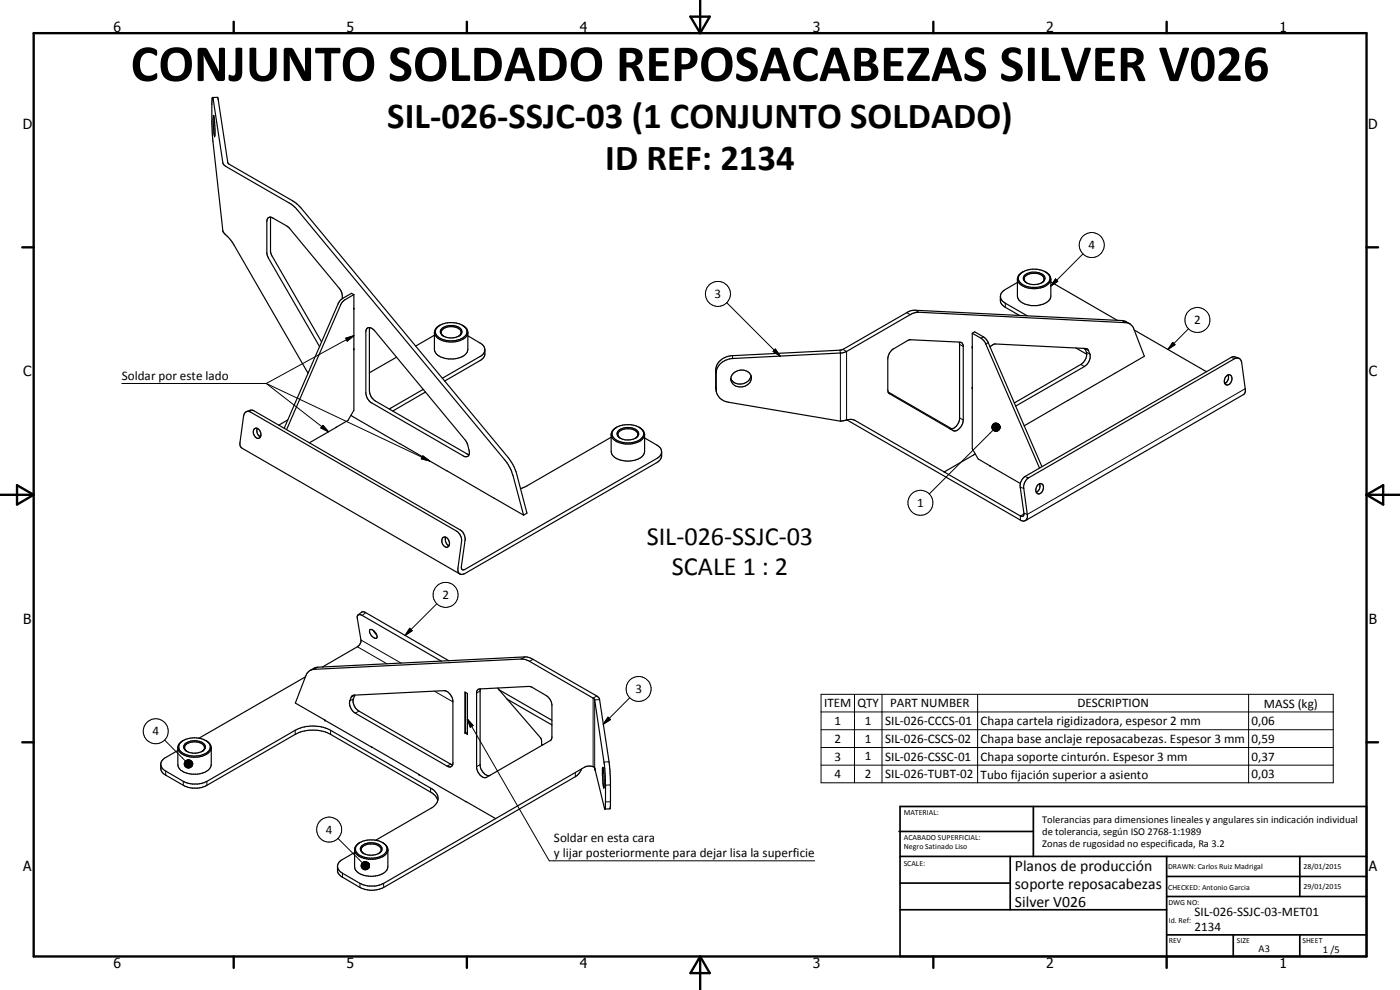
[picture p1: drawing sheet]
<svg xmlns="http://www.w3.org/2000/svg" width="420mm" height="297mm" viewBox="0 0 420 297" stroke-linecap="round" stroke-linejoin="round" font-family="sans-serif">
<g fill="none" stroke="#000" stroke-width=".35">
<path d="M63.7 29.3l-.1 1.7 .1 9 3.2 29.4 3.1 3.7 22.4 38.9M63.8 29.3h-.1M63.8 29.3l3.1 19.8 .3 .4 20.1 11.7 1.7 1.5 62.5 75.3a13.5 13.5 0 0 1 2.5 4.7l3.1 11.9M64.1 34.7l.4 4.2a2.14 2.14 0 0 1-.2 1.9l-.3-4.4zM64.1 34.6v.1M65.3 29.2h.1M65.3 29.2l-1.5 .1M65.3 29.2l3.2 19.8 19.4 11.3 2.1 1.7 62.6 75.3a14 14 0 0 1 2.4 4.7l3.1 12-1 .6M81.3 65.2l-.1 10.2 .2 .9 15.1 26.3M102.7 89.6l-.1-1.5-.5-1.3-15.3-18.4-4.9-3a1.09 1.09 0 0 0-1.3-.1 1.09 1.09 0 0 0-.5 1.1l.1 10.2 15.7 27.4M106.2 88.4v34.7l-1.8 3.1-3.6 2M106.2 88.4l-2.9 1.7-1 1.3-16.3 37.5"/>
<path d="M106.2 88.4l-.7-.4-2.9 1.7-1.1 1.2-16.2 37.6M110.1 98.6a1.54 1.54 0 0 1 2.3 .6l27.1 32.7 .7 1.2 .5 1.9a1.24 1.24 0 0 1-.1 1.6 1.24 1.24 0 0 1-1.5 .2l-27.5-15.9a3.8 3.8 0 0 1-1.8-2.7v-19zM110.9 98.3v19.2a3.7 3.7 0 0 0 1.7 2.8l28.1 16.1M130.4 99.7a3.7 3.7 0 0 0 3.7 2.8 6.3 6.3 0 0 0 6.1-1.9l.2-.9M130.4 99.7v5.1a3.5 3.5 0 0 0 3.2 2.7 6.4 6.4 0 0 0 6.3-1.5l.5-1.2v-5.1M131.1 98.3a6.6 6.6 0 0 1 8.8 .3 2.16 2.16 0 0 1-1.5 3 6.6 6.6 0 0 1-7.5-1.1l-.3-1zM131.9 97.7l-1 .8-.5 1.2M132.8 98.4a4.1 4.1 0 0 1 5.8 .8 1.86 1.86 0 0 1-2 2.1 4 4 0 0 1-4.4-1.4v-.8zM138.9 97.7l1.2 1 .3 1M291.8 100v34.7l1.8 3 3.5 2.1M291.8 100l.7-.4 2.8 1.6 1.1 1.3 16.3 37.5M291.8 100l2.9 1.6 1 1.3 16.3 37.6"/>
<path d="M300.2 88.9v1.3a2.62 2.62 0 0 0 1.5 2l4.3 2.5M305.3 84.8l-3.6 2.1a2.18 2.18 0 0 0-1.4 2 2.18 2.18 0 0 0 1.4 2.1l6.6 3.7M305.3 83.7v5.1a3.8 3.8 0 0 0 3.7 2.8 6.9 6.9 0 0 0 5.7-1.3l.4-.6 .3-.9v-5.1M307 81.6a2.22 2.22 0 0 0-1.7 2.2 2.22 2.22 0 0 0 1.8 2.1 7.1 7.1 0 0 0 7.8-1 2.16 2.16 0 0 0-1.2-3.3M307 81.6a2.06 2.06 0 0 0-1.4 1.9 2.06 2.06 0 0 0 1.4 2 6.7 6.7 0 0 0 7.9-1.1 2.03 2.03 0 0 0-1.2-2.8M307 81.6a7.3 7.3 0 0 1 6.7 0M307.6 82.5a4.4 4.4 0 0 1 5.9 .6 1.8 1.8 0 0 1-1.8 2.1 4.1 4.1 0 0 1-4.5-1.3v-.7zM308.1 84.9a1.34 1.34 0 0 1-.7-1.5 1.34 1.34 0 0 1 1.2-1.1 3.5 3.5 0 0 1 4.7 1.3l-.1 .6-.6 .7M315.4 84.6l20 11.5M339 97.2l-1.3-.8-.9-.2-62.6-3.1-1.7 .5-20 11.4-32.7 1.7a5 5 0 0 0-5 4.3l.2 6.4M340.4 99l21.7 12.5M119 107.2l-8.1 4.6"/>
<path d="M127 116.8l-10.1 5.9M127.7 117.6l-9.8 5.7M130.4 100.6l-5.7 3.2M132.5 100.3l.7 .6M132.5 100.3a1.73 1.73 0 0 1 1.9-2.2 3.3 3.3 0 0 1 4 1.5l-.2 .7-.6 .6M140.4 100.8l3.6 2.1a2.15 2.15 0 0 1 1.5 2 2.15 2.15 0 0 1-1.5 2.1l-11.3 6.5M145.5 104.9v1.3a2.47 2.47 0 0 1-1.5 2l-10.6 6.1M215 117.4v-5.9a5 5 0 0 1 4.9-3.9l33.1-1.8 1.1-.3 19.1-11.1 .8-.4 1.7-.3 62.1 3.1a2.52 2.52 0 0 1 2.5 1.9l3.1 8.2-22.9 13.3M220.2 111.8a3.1 3.1 0 0 1 5.3 1.7 3.2 3.2 0 0 1-3 2.6 3.2 3.2 0 0 1-3.2-2.3 2.47 2.47 0 0 1 .9-2zM225.4 112.7a3.3 3.3 0 0 1-2.8 2.5 3.3 3.3 0 0 1-3.3-1.6M266.5 117.6l19.2 11.1M267.7 105l5.4-3.1 15.5 .9 .5 1.1v22.1a3.4 3.4 0 0 1-2.6 3.3l-19.9-11.4-.2-.9v-9.3a4.2 4.2 0 0 1 1.3-2.7z"/>
<path d="M287.9 102.7l.1 23a3.2 3.2 0 0 1-2.8 3l-.2-.1M297.1 104.1l1-.7 .6-.2 27.6 1.5a3.4 3.4 0 0 1-.9 5.3l-20.6 11.8M322.9 104.4l3.3 1.9M325.2 104.5l.5 .3M325.6 104.6l.4 1.1a3.5 3.5 0 0 1-1.6 3.6l-20 11.6M367.4 114.6l.5 .3M368.1 112.8a1.01 1.01 0 0 1 1.4-.1 1.01 1.01 0 0 1 .2 1.3 1.21 1.21 0 0 1-.8 1.3 1.21 1.21 0 0 1-1.4-.4l.1-1.4zM368.5 112.5a2.03 2.03 0 0 1-.9 2.6M371.8 107.5l-1.6-.5-.7 .2-61.9 35.8a3.4 3.4 0 0 0-1.4 3.2l1.1 7.8v.5l-.5 .4h-.4l-49.8-28.7a6.3 6.3 0 0 0-4.1 .1l-33.9-5.6a4.1 4.1 0 0 1-3.6-3.3M371.8 107.5l-1.3 .1-61.8 35.8a3.4 3.4 0 0 0-1.5 3.2l1.1 7.7a1.37 1.37 0 0 1-.4 1.7 1.37 1.37 0 0 1-1.7 0l-52-30M371.8 107.5l.6 .5 .2 .8 1.1 8.2v.6l-.4 .7-65.5 37.9M73.9 123.5l-.5 .5-.3 .8-1.1 8.2 .1 .9 .5 .6 65.4 37.7"/>
<path d="M73.9 123.5l.8-.1 .5 .3 61.9 35.7a3.4 3.4 0 0 1 1.4 3.2l-1.1 8.1 .1 .9 .5 .6M74 123.5l1.3-.4 .9 .2 61.9 35.7a3.5 3.5 0 0 1 1.5 2.9l-1.1 8.1v.7l.4 .3 .6-.1 57.6-33.3a2.15 2.15 0 0 0 1.4-2 2.15 2.15 0 0 0-1.4-2.1l-3.6-2.1M76.3 128.7a1.4 1.4 0 0 1 1.5 .1 1.4 1.4 0 0 1 .5 1.4 1.01 1.01 0 0 1-.7 1.3 1.01 1.01 0 0 1-1.2-.7l-.4-.9zM77.2 128.5a2.05 2.05 0 0 0 1 2.6M78.3 130.7l-.4 .2M86.4 126l-2.7 1.6M100.8 128.2v.1M100.9 128.2l-8 4.6M105.3 124.6l.6 .4M105.8 125l51.3 29.6M183.4 131.2l-25.6 14.8-1.6 .6M183.4 130.3v5.1a3.3 3.3 0 0 0 3.2 2.7 5.9 5.9 0 0 0 6.7-2l.2-5.8"/>
<path d="M183.4 130.3a4.1 4.1 0 0 0 4.2 2.9h1.7a4.1 4.1 0 0 0 4.2-2.9M184.9 128.3l-1 .8-.5 1.2M185.6 129.2a4.5 4.5 0 0 1 5.9 .4 1.63 1.63 0 0 1-1.5 2.2 4 4 0 0 1-4.8-1.3v-.5zM186.2 131.5a1.37 1.37 0 0 1-.7-1.4 1.37 1.37 0 0 1 1.1-1.2 4.4 4.4 0 0 1 4.4 .6 1.23 1.23 0 0 1-.3 2M192 128.3a2.11 2.11 0 0 1 1.2 2.2 2.11 2.11 0 0 1-1.8 1.8 6.1 6.1 0 0 1-7.6-1.5 2.18 2.18 0 0 1 1.7-2.8 7.1 7.1 0 0 1 6.9 .7M192.6 128.8l.7 .9 .2 .6M198.6 135.6l-.3 2-1.2 1.2-57.6 33.3-.8 .2-.7-.1M292.2 136.5l-8.8 5.1M292.7 136.2l-.5 .3M297.1 139.8h.1M297.1 139.8l9.1 5.3M320.5 120.1l-13.1 7.7"/>
<path d="M311.4 145.6a1.04 1.04 0 0 1 1.4-.4 1.04 1.04 0 0 1 .3 1.5 1.36 1.36 0 0 1-1.9 1.3 1.82 1.82 0 0 1 .2-2.4zM312 145.2a2.12 2.12 0 0 1-1 2.5M132.9 161.3a1.22 1.22 0 0 1 1.8 1 1.12 1.12 0 0 1 .2 1.3 1.12 1.12 0 0 1-1.2 .5 2 2 0 0 1-.8-2.8zM133.8 161.2a2.18 2.18 0 0 0 .9 2.5M107.5 184.5l.5-.1 .7 .3 23.7 13.7M107.5 184.5l-.3 1 1.2 6.7-.5 1.3-.6 .6-10.6 6.1M107.5 184.5l1.2-.9 1.1 .2 24.9 14.4M110.9 189a1.82 1.82 0 0 1 2.2 1.5 .59 .59 0 0 1 .1 .7 .59 .59 0 0 1-.6 .3 2.41 2.41 0 0 1-1.7-2.5zM112.1 189.2l.9 1.2M91.7 203.1l-32 18.4M93 201.2l1.4-.8 .9-.2 62.2-3.1 1.6 .3 20 11.4 .7 .7 3 19.1 .4 4.5v9.1l-.2 .5h-1.5M97.5 216l14.1 8.2"/>
<path d="M97.5 216.1l-8.9-5.2 3.2-8.2a2.77 2.77 0 0 1 2.5-1.9l62.1-3.1 2.1 .5 19.8 11.5 3.1 20 .3 5.9-.2 7.1M105.6 208.8l.6-.2 27.1-1.4a3.4 3.4 0 0 1 2.6 3v19a1.04 1.04 0 0 1-.6 .9 1.04 1.04 0 0 1-1.1-.2l-27.6-15.9a3.6 3.6 0 0 1-1.6-3.7zM106.5 208.6l-.4 1.1a3.4 3.4 0 0 0 1.6 3.7l28.1 16.1M139.5 207.6l.8 .5v12.2l-.8-.4zM139.7 207.8v12l.6 .3M139.8 219.8l-.3 .1M143.3 207l.6-.3 14.9-.7 .9 .2 4.2 2.5a3.8 3.8 0 0 1 1.7 2.7v9.9l-.2 .7-19.6 11.3a2.83 2.83 0 0 1-2.8-2.9v-22.8zM144.2 206.7v23.4a3.1 3.1 0 0 0 2.7 2.6l.2-.1M149.3 206.4l13 15 .2 1v1.3M149.6 206.9l16 9.2M152.1 209.7l13.5 7.8M48.2 229.5l.4 .9 .7 .7 5.7 3.3a7.8 7.8 0 0 0 7.1 0l26.5-15.3a11.6 11.6 0 0 1 10.6 0l30 17.4a3.2 3.2 0 0 1 2.3 3 3.2 3.2 0 0 1-2.3 3.1l-16.4 9.5"/>
<path d="M53.4 225.2l-4.6 2.8a2.76 2.76 0 0 0-.5 2.8l.2 .6 .6 .8 5.9 3.4a7.5 7.5 0 0 0 7.1 0l26.5-15.3a11.6 11.6 0 0 1 10.6 0l30 17.4a4.1 4.1 0 0 1 2.2 2.5M54.3 222.7a2.03 2.03 0 0 0 .4 3.6 6.8 6.8 0 0 0 8.4-1.1l.3-.6M55 222.2l-.5 .3M55 222.2l-.8 .6M55 222.2a6.7 6.7 0 0 1 7.9 1 2.1 2.1 0 0 1-1.6 3 6.6 6.6 0 0 1-7.4-1.2l-.3-.9 .5-1.2M55.9 225.3l.3 .2M55.9 225.3a1.33 1.33 0 0 1-.4-1.4 1.33 1.33 0 0 1 1.1-1 3.9 3.9 0 0 1 4.7 1l-.1 1-.6 .6M55.9 225.3a1.44 1.44 0 0 1-.7-1.5 1.44 1.44 0 0 1 1.2-1.2 4 4 0 0 1 5.2 1.2l-.1 .8-.8 .8M55.9 225.3a4.8 4.8 0 0 0 4.8 .1M61.9 222.3l1 .8 .4 .8 .1 5.5a3.4 3.4 0 0 1-3.2 2.7 6.4 6.4 0 0 1-6.4-1.5l-.4-1.2v-5.1M111.6 224.2h.1M111.6 224.2l14.2 8.2"/>
<path d="M125.8 232.4l14.1 8.1M174.5 230.8l-.7 1.3-1.1 .9-57.6 33.3a7.9 7.9 0 0 1-7.1 0l-5.6-3.3-.7-.7-.4-.8a2.95 2.95 0 0 1 1.5-3.6l3.6-2.1M178.5 230.4l3 12.3M178.5 230.4v.6M178.5 230.4a2.47 2.47 0 0 0-3-.2l-26.8 15.4M178.6 230.9l-.1 .1M180.9 230.3l-.1 2.3 .4 3.8M180.9 230.3h.1M180.9 230.3l.4 3.1-.1 3M181.2 236.4h.1M107.1 253.5a6.5 6.5 0 0 1 8.8 .3 2.28 2.28 0 0 1-2 3.2 6 6 0 0 1-7.1-1.6v-1.3zM107.9 252.9a2.21 2.21 0 0 0-1.5 2.2 2.21 2.21 0 0 0 1.8 2 7.3 7.3 0 0 0 7.5-.7l.7-1.2"/>
<path d="M108.6 253.8a4.5 4.5 0 0 1 5.9 .4 1.83 1.83 0 0 1-1.9 2.3 4 4 0 0 1-4.4-1.4v-.5zM108.9 255.9a1.35 1.35 0 0 1-.4-1.4 1.35 1.35 0 0 1 1.1-1 3.9 3.9 0 0 1 4.7 1l.1 .8-.8 .8M114.8 252.8a2.71 2.71 0 0 1 1.6 2.1v5.1a3.3 3.3 0 0 1-3.2 2.7 6 6 0 0 1-6.7-2.1l-.1-5.7M139.9 240.5h.1M139.9 240.5l8.8 5.1M148.7 245.6l-33.6 19.4a7.9 7.9 0 0 1-7.1 0l-5.6-3.3-.6-.5-.5-1.1M181.5 242.7h.1"/>
</g>
<g fill="none" stroke="#000" stroke-width=".3">
<path d="M325 76.2l-9.6 9.6M218.1 90.8l16 16M272.1 93.8l1.1 .6M274.6 93.1l1.1 .6M301.7 91v1.2M316.8 83.7l.6 .7-2 1.4zM336.8 96.2l1 .6M356.7 98.6l-6.2 6.3M36.6 115.1h43.3M79.9 115.1l18.7 14.4M79.9 115.1l49 23.2M103.8 101.5l2.4-.8-2 1.7z"/>
<path d="M106.2 100.7l-26.3 14.4M214.8 116.1l.2 .8M214.8 111l.2 .9M219.8 106.7l.1 .9M232.7 104.7l1.4 2.1-2.1-1.3zM252.1 105.1l.1 21.3M253 104.8l1.1 .7v20.5M288 103.3l1.1 .6M295.1 101l-.7 .5M296.6 102.8l-.7 .5M324.4 109.3l1 .7M325.6 104.6l1.1 .6"/>
<path d="M326 105.7l1.1 .6M351.9 102.7l.7 .7-2.1 1.5zM369.5 107.2l1 .4M373.7 116.6l-65.4 37.7-1-.3M96.9 127.6l1.7 1.9-2.3-1.1zM126.9 136.8l2 1.5-2.5-.6zM288 125.4l1.1 .6M297.6 128.1l2.5 .1-2.5 .1zM297.6 128.3l2.5-.1-2.4 .4zM297.6 128.2h2.5M297.7 127.8l2.4 .4-2.5-.1zM297.7 128.6l2.4-.4-2.3 .6z"/>
<path d="M297.8 127.6l2.3 .6-2.4-.4zM297.8 128.8l2.3-.6-2.1 .8zM298 127.3l.2-.2 1.9 1.1zM298 127.3l2.1 .9-2.3-.6zM298 129l2.1-.8-1.9 1zM298 129.1l-19.1 19.1M298.2 127.1l.2-.1 1.7 1.2zM298.2 129.2l1.9-1-1.7 1.1zM298.4 127l.3-.1 1.4 1.3zM298.4 129.3l1.7-1.1-1.4 1.2zM298.7 126.9h.2l1.2 1.3zM298.7 129.4l1.4-1.2-1.2 1.2z"/>
<path d="M298.9 126.9l.3 .1 .9 1.2zM299.2 127l.9 1.2zM299.5 127.1l.6 1.1zM299.7 127.3l.4 .9zM299.9 127.4l.2 .8zM300 127.6l.1 .6zM300.1 128.2l-.9 1.2h-.3zM300.1 128.2l-.9 1.2zM300.1 128.2l-.6 1.1zM300.1 128.2l-.4 1zM300.1 128.2l-.2 .7zM300.1 128.2l-.1 .5z"/>
<path d="M300.1 128.2v.2zM306.2 146.2l1 .4M307.3 154.2l-1.1 .6v1.2M307.6 143l1.1 .4M107.3 194.1l8.9 5.1M108.3 192l12.1 7M109.8 183.8l-1.1 .9M123 188.5l.7 .7-2.1 1.5zM131.1 181.1l-9.5 9.6M157.5 197.1l-1.1 .6M160 197.8l-1.1 .6M88.6 219.1v1.2"/>
<path d="M95.3 200.2l-1 .6M99.2 219.1v1.2M106.1 209.7l-1.1 .6M106.5 208.6l-1.1 .6M107.7 213.4l-1.1 .6M130.4 207.4l5.5 3.2M140.3 215.8l1.7 1.9-.9 .5zM140.3 215.8l24.5 42.5h79.7M144.1 207.3l-1.1 .6M179.1 208.8l-1.1 .7v20.5M179.9 209.9l-1.4 .1v20.4M182.5 215.2l.7 .7-2.2 1.4z"/>
<path d="M189 209.3l-8 8M246.4 208.3h153.7v26.6h-153.7zM246.4 213.6h153.7M246.4 218.9h153.7M256.4 208.3v26.6M264.7 208.3v26.6M293.4 208.3v26.6M374.7 208.3v26.6M49.4 222l6.3 6.3M49.7 231.4v1.2M55 234.4v1.2M55.3 229.1l2.5 .1-2.5 .2z"/>
<path d="M55.3 229.4l2.5-.2-2.4 .4zM55.3 229.2h2.5M55.4 228.8l2.4 .4-2.5-.1zM55.4 229.6l2.4-.4-2.4 .7zM55.4 228.6l.3-.3 2.1 .9zM55.4 228.6l2.4 .6-2.4-.4zM55.4 229.9l2.4-.7-2.1 .8zM55.7 228.3l.1-.1 2 1zM55.7 230l2.1-.8-2 1.1zM55.8 228.2l.3-.2 1.7 1.2zM55.8 230.3l2-1.1-1.7 1.2zM56.1 228h.2l1.5 1.2z"/>
<path d="M56.1 230.4l1.7-1.2-1.5 1.2zM56.3 228h.3l1.2 1.2zM56.3 230.4l1.5-1.2-1.2 1.3zM56.6 228h.3l.9 1.2zM56.9 228l.9 1.2zM57.1 228.1l.7 1.1zM57.4 228.3l.4 .9zM57.6 228.5l.2 .7zM57.7 228.7l.1 .5zM57.8 229.2l-.9 1.2-.3 .1zM57.8 229.2l-.9 1.2zM57.8 229.2l-.7 1.1z"/>
<path d="M57.8 229.2l-.4 1zM57.8 229.2l-.2 .8zM57.8 229.2l-.1 .5zM57.8 229.2l-.1 .3zM62.1 234.4v1.2M129.2 236.5v1.2M135.2 229.3l-1 .6M144.1 229.4l-1.1 .6M162.5 223.3l.4 .2M172.7 231.8v1.2M178.5 230.4h.1M182.8 228.6h-1.5"/>
<path d="M183.2 235.5l-1.5 .1M246.4 224.3h153.7M246.4 229.6h153.7M101.4 251.5l7.3 7.4M108.4 259.6l2.5 .2-2.5 .1zM108.4 259.9l2.5-.1-2.5 .3zM108.4 259.8h2.5M108.4 259.3l2.5 .5-2.5-.2zM108.5 259.1l2.4 .7-2.5-.5zM108.7 258.9l.2-.2 2 1.1zM108.7 258.9l2.2 .9-2.4-.7zM108.9 258.7l.3-.1 1.7 1.2z"/>
<path d="M109.2 258.6l.2-.1 1.5 1.3zM109.4 258.5h.3l1.2 1.3zM109.7 258.5l.3 .1 .9 1.2zM110 258.6l.9 1.2zM110.2 258.7l.7 1.1zM110.4 258.8l.5 1zM110.6 259l.3 .8zM110.8 259.2l.1 .6zM110.9 259.8l-.9 1.1zM110.9 259.8l-.7 1.1zM110.9 259.8l-.5 .9zM110.9 259.8l-.3 .7z"/>
<path d="M110.9 259.8l-.1 .5zM110.9 259.8l-.1 .2zM183.2 240.5l-1.5 .1M102.8 262v1.2M108 265v1.3M108.4 260.1l2.5-.3-2.4 .6zM108.5 260.4l2.4-.6-2.2 .8zM108.7 260.6l2.2-.8-2 1zM108.9 260.8l2-1-1.7 1.1zM109.2 260.9l1.7-1.1-1.5 1.2zM109.4 261l1.5-1.2-1.2 1.2zM109.7 261l1.2-1.2-.9 1.1z"/>
<path d="M115.1 265v1.3"/>
<circle cx="327.6" cy="73.5" r="3.8"/>
<circle cx="215.5" cy="88.2" r="3.8"/>
<circle cx="359.4" cy="96" r="3.7"/>
<circle cx="276.2" cy="150.9" r="3.8"/>
<circle cx="133.7" cy="178.5" r="3.7"/>
<circle cx="46.7" cy="219.4" r="3.7"/>
<circle cx="191.7" cy="206.7" r="3.8"/>
<circle cx="98.8" cy="248.9" r="3.8"/>
</g>
<g fill="#000">
<circle cx="64.4" cy="40.8" r=".18"/>
<circle cx="106.2" cy="92.5" r=".18"/>
<circle cx="106.2" cy="104.7" r=".18"/>
<circle cx="291.8" cy="116.2" r=".18"/>
<circle cx="291.8" cy="116.3" r=".18"/>
<circle cx="291.8" cy="104.1" r=".18"/>
<circle cx="325.6" cy="104.6" r=".18"/>
<circle cx="97.5" cy="216.1" r=".18"/>
<circle cx="106.5" cy="208.6" r=".18"/>
<circle cx="125.8" cy="232.4" r=".18"/>
</g>
<g fill="none" stroke="#000" stroke-width=".71">
<path d="M10.1 9.9h400v277.1h-400zM70.1 6.5v3.4M140.1 6.5v3.4M207.2 5h5.8l-2.9 4.9zM210.1 0v9.9M280.1 6.5v3.4M350.1 6.5v3.4M6.7 74.2h3.4M410.1 74.2h3.5M.1 148.5h10M5.1 145.6l5 2.9-5 2.9zM410.1 148.5h10"/>
<path d="M410.1 148.5l5-2.9v5.8zM6.7 222.7h3.4M410.1 222.7h3.5M70.1 287v3.4M140.1 287v3.4M210.1 287v10M210.1 287l2.9 5h-5.8zM280.1 287v3.4M350.1 287v3.4"/>
</g>
<g fill="none" stroke="#000" stroke-width=".51">
<path d="M269.8 249.5h40.3M270.1 242h140v45h-140zM270.1 257h140M303.2 257v16M310.1 242v15M350.1 257v30M390.1 257v12M270.1 265h33.1M270.1 273h80M350.1 269h60M350.1 263h60M350.1 280.5h60"/>
<path d="M370.1 280.5v6.5M390.1 280.5v6.5"/>
</g>
<g fill="#000">
<path d="M316.8 83.7l.6 .7-2 1.4zM103.8 101.5l2.4-.8-2 1.7zM232.7 104.7l1.4 2.1-2.1-1.3zM351.9 102.7l.7 .7-2.1 1.5zM96.9 127.6l1.7 1.9-2.3-1.1zM126.9 136.8l2 1.5-2.5-.6zM300 127.6l.1 .6zM299.9 127.4l.2 .8zM299.7 127.3l.4 .9zM299.5 127.1l.6 1.1zM299.2 127l.9 1.2zM298.9 126.9l.3 .1 .9 1.2z"/>
<path d="M298.7 126.9h.2l1.2 1.3zM298.4 127l.3-.1 1.4 1.3zM298.2 127.1l.2-.1 1.7 1.2zM298 127.3l.2-.2 1.9 1.1zM298 127.3l2.1 .9-2.3-.6zM297.8 127.6l2.3 .6-2.4-.4zM297.7 128.6l2.4-.4-2.3 .6zM297.8 128.8l2.3-.6-2.1 .8zM298 129l2.1-.8-1.9 1zM298.2 129.2l1.9-1-1.7 1.1zM298.4 129.3l1.7-1.1-1.4 1.2zM298.7 129.4l1.4-1.2-1.2 1.2z"/>
<path d="M300.1 128.2l-.9 1.2h-.3zM300.1 128.2l-.9 1.2zM300.1 128.2l-.6 1.1zM300.1 128.2l-.4 1zM300.1 128.2l-.2 .7zM300.1 128.2l-.1 .5zM300.1 128.2v.2zM123 188.5l.7 .7-2.1 1.5zM140.3 215.8l1.7 1.9-.9 .5zM182.5 215.2l.7 .7-2.2 1.4zM57.7 228.7l.1 .5zM57.6 228.5l.2 .7z"/>
<path d="M57.4 228.3l.4 .9zM57.1 228.1l.7 1.1zM56.9 228l.9 1.2zM56.6 228h.3l.9 1.2zM56.3 228h.3l1.2 1.2zM56.1 228h.2l1.5 1.2zM55.8 228.2l.3-.2 1.7 1.2zM55.7 228.3l.1-.1 2 1zM55.4 228.6l.3-.3 2.1 .9zM55.4 228.6l2.4 .6-2.4-.4zM55.4 229.6l2.4-.4-2.4 .7zM55.4 229.9l2.4-.7-2.1 .8z"/>
<path d="M55.7 230l2.1-.8-2 1.1zM55.8 230.3l2-1.1-1.7 1.2zM56.1 230.4l1.7-1.2-1.5 1.2zM56.3 230.4l1.5-1.2-1.2 1.3zM57.8 229.2l-.9 1.2-.3 .1zM57.8 229.2l-.9 1.2zM57.8 229.2l-.7 1.1zM57.8 229.2l-.4 1zM57.8 229.2l-.2 .8zM57.8 229.2l-.1 .5zM57.8 229.2l-.1 .3zM110.8 259.2l.1 .6z"/>
<path d="M110.6 259l.3 .8zM110.4 258.8l.5 1zM110.2 258.7l.7 1.1zM110 258.6l.9 1.2zM109.7 258.5l.3 .1 .9 1.2zM109.4 258.5h.3l1.2 1.3zM109.2 258.6l.2-.1 1.5 1.3zM108.9 258.7l.3-.1 1.7 1.2zM108.7 258.9l.2-.2 2 1.1zM108.7 258.9l2.2 .9-2.4-.7zM108.5 259.1l2.4 .7-2.5-.5zM108.4 260.1l2.5-.3-2.4 .6z"/>
<path d="M108.5 260.4l2.4-.6-2.2 .8zM108.7 260.6l2.2-.8-2 1zM108.9 260.8l2-1-1.7 1.1zM109.2 260.9l1.7-1.1-1.5 1.2zM109.4 261l1.5-1.2-1.2 1.2zM109.7 261l1.2-1.2-.9 1.1zM110.9 259.8l-.9 1.1zM110.9 259.8l-.7 1.1zM110.9 259.8l-.5 .9zM110.9 259.8l-.3 .7zM110.9 259.8l-.1 .5zM110.9 259.8l-.1 .2z"/>
</g>
<path d="M297.6 128.4h2.5M55.3 229h2.5M108.4 259.9h2.5" fill="none" stroke="#000" stroke-width=".38"/>
<path d="M297.6 128h2.5M55.3 229.4h2.5M108.4 259.5h2.5" fill="none" stroke="#000" stroke-width=".42"/>
<text font-size="15.8" x="39.2" y="24.3">CONJUNTO SOLDADO REPOSACABEZAS SILVER V026</text>
<g font-size="11">
<text x="116.2" y="38.4">SIL-026-SSJC-03 (1 CONJUNTO SOLDADO)</text>
<text x="181.6" y="51">ID REF: 2134</text>
</g>
<g font-size="7.9">
<text x="194.1" y="163.5">SIL-026-SSJC-03</text>
<text x="201.6" y="172.5">SCALE 1 : 2</text>
</g>
<g font-size="4.7">
<text x="304.6" y="261.2">Planos de producción</text>
<text x="304.6" y="266.6">soporte reposacabezas</text>
<text x="304.6" y="272">Silver V026</text>
</g>
<g font-size="4.2">
<text x="34" y="9.6">6</text>
<text x="104" y="9.6">5</text>
<text x="174" y="9.6">4</text>
<text x="244" y="9.6">3</text>
<text x="314" y="9.6">2</text>
<text x="384" y="9.6">1</text>
<text x="6.8" y="38.7">D</text>
<text x="410.6" y="38.7">D</text>
<text x="7" y="112.9">C</text>
<text x="410.8" y="112.9">C</text>
<text x="7" y="187.1">B</text>
<text x="410.8" y="187.1">B</text>
<text x="7" y="261.4">A</text>
<text x="410.8" y="261.4">A</text>
<text x="34" y="290.4">6</text>
<text x="104" y="290.4">5</text>
<text x="174" y="290.4">4</text>
<text x="244" y="290.4">3</text>
<text x="314" y="290.4">2</text>
<text x="384" y="290.4">1</text>
</g>
<g font-size="3.9">
<text x="326.6" y="74.8">4</text>
<text x="214.4" y="89.5">3</text>
<text x="358.4" y="97.3">2</text>
<text x="36.6" y="114">Soldar por este lado</text>
<text x="275.2" y="152.1">1</text>
<text x="132.8" y="179.7">2</text>
<text x="190.7" y="208">3</text>
<text x="247.3" y="212.2">ITEM</text>
<text x="257.3" y="212.3">QTY</text>
<text x="267.1" y="212.2">PART NUMBER</text>
<text x="323.3" y="212.3">DESCRIPTION</text>
<text x="379.3" y="212.3">MASS (kg)</text>
<text x="45.8" y="220.6">4</text>
<text x="250.4" y="217.6">1</text>
<text x="259.6" y="217.6">1</text>
<text x="265.6" y="217.6">SIL-026-CCCS-01</text>
<text x="294.3" y="217.6">Chapa cartela rigidizadora, espesor 2 mm</text>
<text x="375.6" y="217.6">0,06</text>
<text x="250.4" y="222.9">2</text>
<text x="259.6" y="222.9">1</text>
<text x="265.6" y="222.9">SIL-026-CSCS-02</text>
<text x="294.3" y="222.9">Chapa base anclaje reposacabezas. Espesor 3 mm</text>
<text x="375.6" y="222.9">0,59</text>
<text x="250.4" y="228.2">3</text>
<text x="250.4" y="233.5">4</text>
<text x="259.6" y="228.2">1</text>
<text x="259.6" y="233.5">2</text>
<text x="265.6" y="228.2">SIL-026-CSSC-01</text>
<text x="265.6" y="233.5">SIL-026-TUBT-02</text>
<text x="294.3" y="228.3">Chapa soporte cinturón. Espesor 3 mm</text>
<text x="294.3" y="233.6">Tubo fijación superior a asiento</text>
<text x="375.6" y="228.2">0,37</text>
<text x="375.6" y="233.5">0,03</text>
<text x="97.8" y="250.2">4</text>
<text x="166.2" y="252.7">Soldar en esta cara</text>
<text x="166.2" y="257.2">y lijar posteriormente para dejar lisa la superficie</text>
<text x="358.5" y="275">SIL-026-SSJC-03-MET01</text>
<text x="358.5" y="279.4">2134</text>
</g>
<g font-size="3.1">
<text x="312.7" y="246.8">Tolerancias para dimensiones lineales y angulares sin indicación individual</text>
<text x="312.7" y="250.4">de tolerancia, según ISO 2768-1:1989</text>
<text x="312.7" y="254">Zonas de rugosidad no especificada, Ra 3.2</text>
<text x="377.7" y="285.6">A3</text>
<text x="397" y="285.9">1 /5</text>
</g>
<g font-size="2.4">
<text x="271.2" y="244.4">MATERIAL:</text>
<text x="271.3" y="252">ACABADO SUPERFICIAL:</text>
<text x="271.3" y="254.6">Negro Satinado Liso</text>
<text x="271.2" y="259.7">SCALE:</text>
<text x="350.6" y="260.8">DRAWN: Carlos Ruiz Madrigal</text>
<text x="391.2" y="260.6">28/01/2015</text>
<text x="350.6" y="267">CHECKED: Antonio Garcia</text>
<text x="391.2" y="266.7">29/01/2015</text>
<text x="350.6" y="271.4">DWG NO:</text>
<text x="350.8" y="276.9">Id. Ref:</text>
<text x="350.8" y="282.8">REV</text>
<text x="371.2" y="282.9">SIZE</text>
<text x="390.9" y="282.9">SHEET</text>
</g>
</svg>
